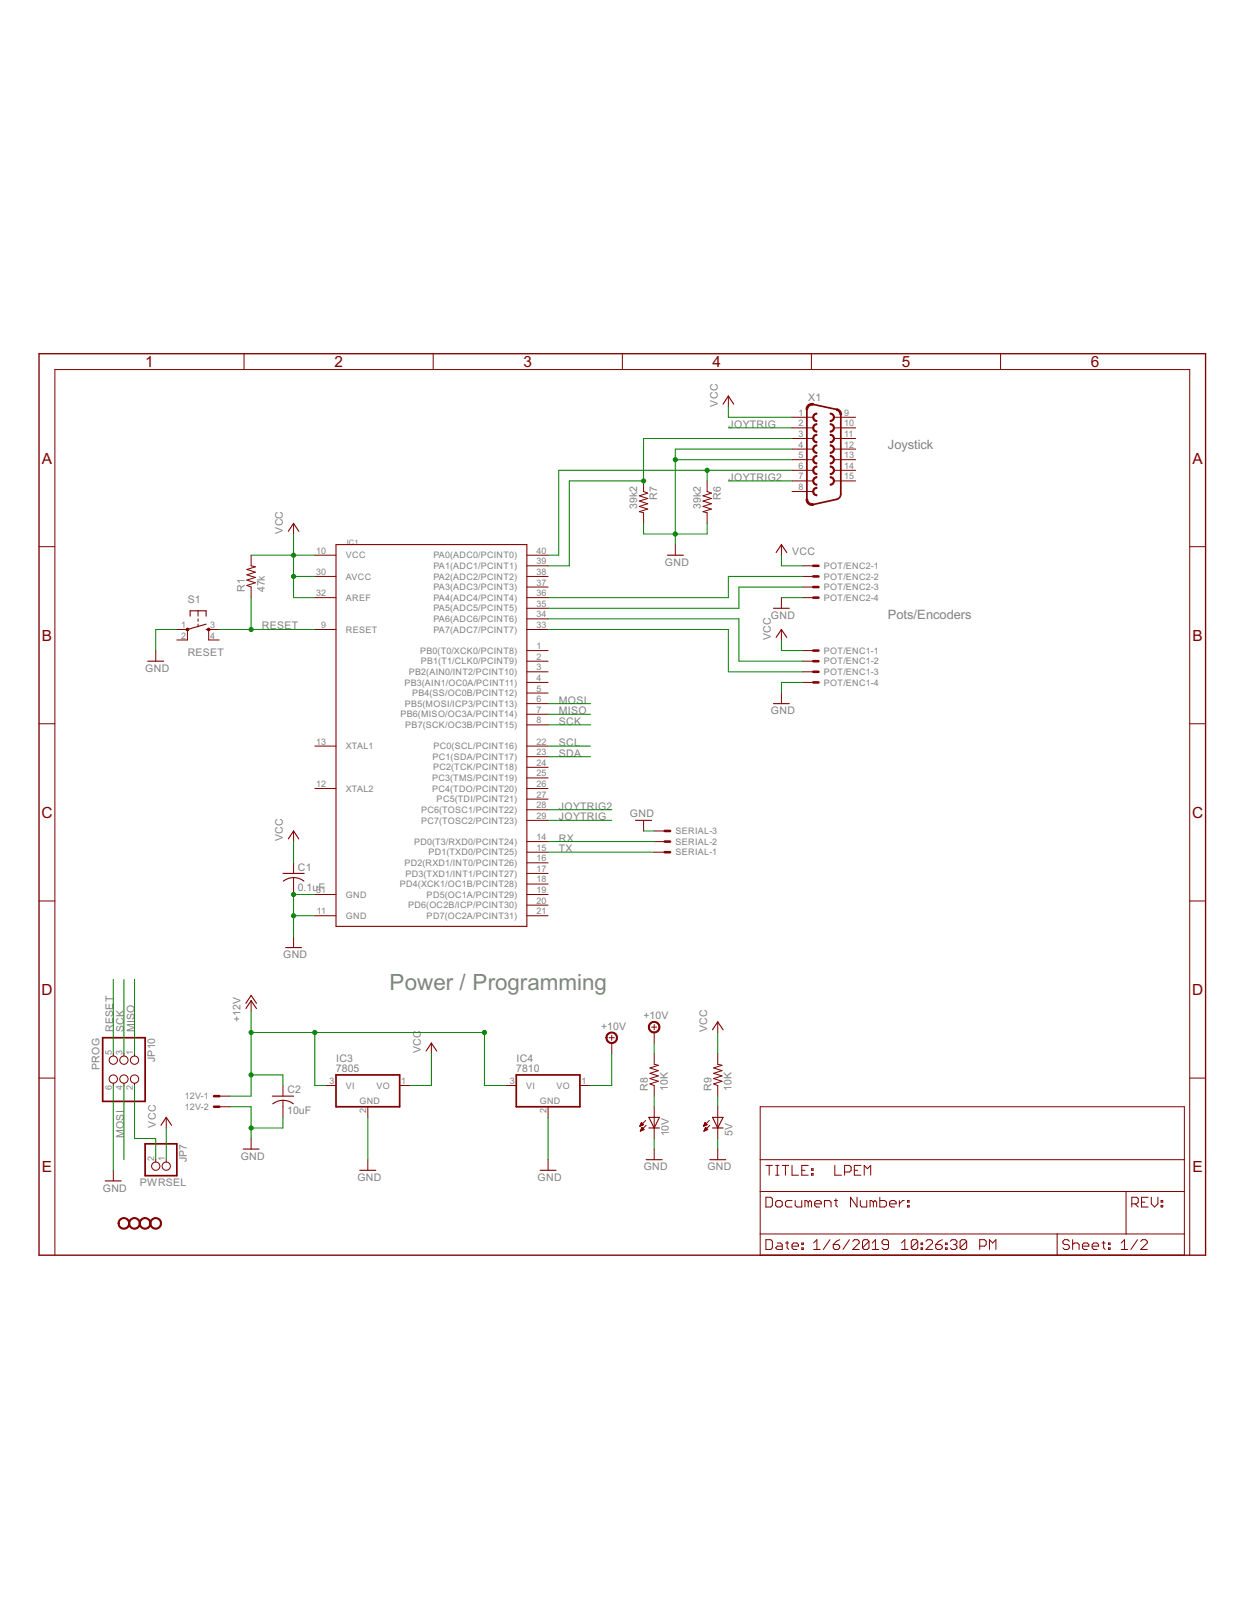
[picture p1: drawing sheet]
<svg xmlns="http://www.w3.org/2000/svg" width="216mm" height="279mm" viewBox="0 0 216 279" stroke-linecap="round" stroke-linejoin="round" font-family="sans-serif">
<g fill="none" stroke="#800000" stroke-width=".19">
<path d="M125.5 70.1l.9-1.4 .9 1.4M50 92.2l.9-1.4 1 1.4M58.3 94.5h33.1v66.3h-33.1zM115.8 96.4h2.8M134.7 95.9l.9-1.4 .9 1.4M25.6 114.7h2.8M33 106.9v-.9h2.8v.9M35.8 109.2h.4M35.8 108.3l-3.3 .9M134.2 105.6h2.8M134.7 110.6l.9-1.4 .9 1.4M134.2 122.1h2.8"/>
<path d="M49.1 151.6h3.7M49.2 152.9a2.91 2.91 0 0 1 3.5 0M50 145.6l.9-1.4 1 1.4M110.3 142.4h2.8M42.7 175l.9-1.3 .9 1.3M42.7 174.1l.9-1.4 .9 1.4M49.6 164.4h2.7M123.7 178.7l.9-1.4 .9 1.4M27.9 195.3l1-1.4 .9 1.4M42.2 199.4h2.8M47.3 190.2h3.6M47.3 191.6a2.91 2.91 0 0 1 3.6 0"/>
<path d="M74 182.4l.9-1.4 .9 1.4M112.6 193.9h1.8l-.9 1.8zM112.6 195.7h1.8M123.7 195.7h1.8M123.7 193.9h1.8l-.9 1.8zM18.3 204.9h2.7M62.4 203.1h2.8M93.7 203.1h2.8M112.1 201.3h2.8M123.2 201.3h2.8"/>
</g>
<g fill="none" stroke="#800000" stroke-width=".17">
<path d="M42.4 61.4v2.7M75.2 61.4v2.7M108 61.4v2.7M126.4 68.7v1.9M137.5 72.4h3.6M137.5 74.3h3.6M137.5 76.1h3.6M137.5 77.9h3.6M137.5 79.8h3.6M140.8 61.4v2.7M144.8 72.4h3.7M144.8 74.3h3.7"/>
<path d="M144.8 76.1h3.7M144.8 77.9h3.7M144.8 79.8h3.7M173.7 61.4v2.7M6.8 94.9h2.7M43.6 96.4v1.8l.7 .2-1.5 .4 1.5 .5-1.5 .5 1.5 .4-1.5 .5 1.5 .4-1.5 .5 .8 .3v1.8M50.9 90.8v1.9M54.6 96.4h3.7M91.4 98.2h3.7M91.4 96.4h3.7M111.7 83.5v1.8l.7 .3-1.4 .4 1.4 .5-1.4 .5 1.4 .4-1.4 .5 1.4 .4-1.4 .5 .7 .2v1.8M117.2 94.5v1.9"/>
<path d="M122.7 83.5v1.8l.8 .3-1.5 .4 1.5 .5-1.5 .5 1.5 .4-1.5 .5 1.5 .4-1.5 .5 .7 .2v1.8M135.6 94.5v1.9M137.5 81.6h3.6M137.5 83.5h3.6M137.5 85.3h3.6M139.3 98.2h1.8M144.8 81.6h3.7M144.8 83.5h3.7M206.5 94.9h2.7M27 112.9v1.8M30.7 109.2h1.8v1.9h-1.8M34.4 106v.9"/>
<path d="M34.4 107.4v.4M34.4 108.3v.5M38.1 109.2h-1.9v1.9h1.9M54.6 109.2h3.7M54.6 103.7h3.7M54.6 100h3.7M91.4 109.2h3.7M91.4 107.4h3.7M91.4 105.6h3.7M91.4 103.7h3.7M91.4 101.9h3.7M91.4 100h3.7"/>
<path d="M91.4 118.4h3.7M91.4 116.6h3.7M91.4 114.7h3.7M91.4 112.9h3.7M135.6 103.7v1.9M135.6 109.2v1.9M139.3 103.7h1.8M139.3 101.9h1.8M139.3 100h1.8M139.3 118.4h1.8M139.3 116.6h1.8M139.3 114.7h1.8"/>
<path d="M139.3 112.9h1.8M6.8 125.6h2.7M54.6 129.5h3.7M54.6 136.8h3.7M91.4 129.5h3.7M91.4 136.8h3.7M91.4 138.7h3.7M91.4 135h3.7M91.4 133.2h3.7M91.4 131.3h3.7M91.4 125.8h3.7M91.4 124h3.7"/>
<path d="M91.4 122.1h3.7M91.4 120.3h3.7M135.6 120.3v1.8M206.5 125.6h2.7M6.8 156.4h2.7M50.9 144.2v1.8M50.9 149.7v1.9M50.9 152.3v2.9M54.6 158.9h3.7M54.6 155.2h3.7M91.4 158.9h3.7M91.4 157.1h3.7"/>
<path d="M91.4 155.2h3.7M91.4 153.4h3.7M91.4 151.6h3.7M91.4 149.7h3.7M91.4 146h3.7M91.4 142.4h3.7M91.4 140.5h3.7M91.4 147.9h3.7M111.7 142.4v1.8M113.5 146h1.9M113.5 147.9h1.9M113.5 144.2h1.9"/>
<path d="M206.5 156.4h2.7M43.6 173.7v1.8M50.9 162.6v1.8M106.2 179.6v1M113.1 178.2h.9M113.5 177.8v.9M113.5 179.2v1.8M124.6 177.3v1.9M6.8 187.1h2.7M19.7 182.9v.4M19.7 188v.4M21.5 182.9v.4"/>
<path d="M21.5 188v.4M23.3 182.9v.4M23.3 188v.4M28.9 193.9v1.8M38.1 190.2h1.8M38.1 192.1h1.8M43.6 197.6v1.8M49.1 188.4v1.8M49.1 190.9v3M56.5 188.4h1.8M63.8 192.1v1.8M69.4 188.4h1.8"/>
<path d="M74.9 181v1.9M87.8 188.4h1.8M95.1 192.1v1.8M100.6 188.4h1.9M105.7 180.1h.9M106.2 181v1.9M111.1 195.4h.1M111.1 195.3h.3M111.1 195.2h.4M111.1 196.3h.1M111.2 195.2h.5M111.2 196.2h.2"/>
<path d="M111.2 195.1h.4M111.2 196.1h.4M111.2 195h.3M111.3 196h.4M111.3 194.9h.1M111.3 194.8h.1M111.3 195.9h.3M111.4 195.8h.1M111.4 195.7h.1M111.4 195.6l.4 .4-.7 .3zM111.7 195.2l-.4-.4-.3 .7M111.7 195.2l-.7 .3"/>
<path d="M112.1 194.5l-1.1 1M112.1 195.3l-1 1M113.5 182.9v1.8l.8 .2-1.5 .4 1.5 .5-1.5 .5 1.5 .4-1.5 .5 1.5 .4-1.5 .5 .7 .3v1.8M113.5 192.1v5.5M113.5 199.4v1.9M122.1 195.4h.1M122.2 195.3h.2M122.2 195.2h.4M122.2 196.3h.1M122.2 195.2h.5M122.2 196.2h.2M122.3 195.1h.3"/>
<path d="M122.3 196.1h.3M122.3 195h.3M122.3 196h.5M122.3 194.9h.2M122.3 194.8h.1M122.4 195.9h.3M122.4 194.8l.3 .4-.6 .3zM122.4 195.8h.2M122.4 195.7h.1M122.4 195.6l.4 .4-.6 .3zM123.1 194.5l-1 1M123.2 195.3l-1 1"/>
<path d="M124.6 182.9v1.8l.7 .2-1.5 .4 1.5 .5-1.5 .5 1.5 .4-1.5 .5 1.5 .4-1.5 .5 .8 .3v1.8M124.6 192.1v5.5M124.6 199.4v1.9M131.9 192.1h73.6v25.7h-73.6zM206.5 187.1h2.7M9.5 217.8v-153.7h197v153.7M19.7 203.1v1.8M27 201.3v.4M28.9 201.3v.4M63.8 201.3v1.8M95.1 201.3v1.8M131.9 206.8h73.6"/>
<path d="M131.9 214.1h73.6M131.9 201.3h73.6M132.9 207.8h.9l.2 .2v1.2l-.2 .3h-.9zM132.9 215.1h.9l.2 .3v1.2l-.2 .2h-.9zM132.9 202.2h1.1M133.5 202.2v1.7M134.6 208.6l.3-.3h.6l.3 .3v.6l-.3 .3h-.6l-.3-.3zM134.6 202.2h.6M134.6 203.9h.6M134.9 215.7h.6l.3 .3v.8h-.9l-.3-.2 .3-.3h.9M134.9 202.2v1.7M135.8 202.2h1.1"/>
<path d="M136.3 215.7h.6M136.3 202.2v1.7M136.6 215.4v1.2l.3 .2M137.5 216.3h1.1v-.3l-.3-.3h-.6l-.2 .3v.6l.2 .2h.6M137.5 202.2v1.7h1.1M137.5 208.3h-.9l-.3 .3v.6l.3 .3h.9M138 208.3v.9l.3 .3h.8v-1.2M139.1 216.6h.3v.2h-.3zM139.1 215.7h.3v.3h-.3zM139.1 203.1h.6M140.3 208.6l.2-.3 .3 .3v.9M140.3 202.2h-1.2v1.7h1.2"/>
<path d="M140.3 208.6l-.3-.3h-.3v1.2M140.3 208.6v.9M140.8 202.8h.3v.3h-.3zM140.8 203.7h.3v.2h-.3zM141.2 216.8h1.1M141.2 215.7l.6-.6v1.7M141.4 208.9h1.1v-.3l-.3-.3h-.5l-.3 .3v.6l.3 .3h.5M143.1 209.5v-1.2h.9l.2 .3v.9M144 215.1l-1.1 1.7M144.6 216h.9l.2 .3v.3l-.2 .2h-.6l-.3-.2zM144.8 208.3h.6M144.9 202.2v1.7h1.1"/>
<path d="M145.1 208v1.2l.3 .3M145.7 215.1l-.5 .3-.6 .6M146.6 203.4h.8l.3-.3v-.6l-.3-.3h-.8v1.7M147.4 215.1l-1.1 1.7M148 215.4l.3-.3h.5l.3 .3v.3l-1.1 1.1h1.1M148.3 203.1h.5M148.7 207.8v1.7l-1.1-1.7v1.7M149.3 208.3v.9l.3 .3h.8v-1.2M149.4 202.2h-1.1v1.7h1.1M150 203.9v-1.7l.5 .6 .6-.6v1.7M150.8 215.4v1.2l-.3 .2h-.5l-.3-.2M150.8 215.4l-.3-.3h-.5l-.3 .3v1.2"/>
<path d="M150.8 215.4l-1.1 1.2M151.4 216.8h1.1M151.4 215.7l.5-.6v1.7M151.6 208.6l-.3-.3h-.3v1.2M151.6 208.6v.9M151.6 208.6l.2-.3 .3 .3v.9M152.7 207.8v1.7h.8l.3-.3v-.6l-.3-.3h-.8M154.2 216h-.8l-.3-.3v-.3l.3-.3h.5l.3 .3v1.2l-.3 .2h-.5l-.3-.2M154.4 208.9h1.1v-.3l-.3-.3h-.5l-.3 .3v.6l.3 .3h.5M156.1 208.3v1.2M156.5 216.8h1.1M156.5 215.7l.5-.6v1.7"/>
<path d="M156.9 208.3h-.2l-.6 .6M157.5 209.2h.3v.3h-.3zM157.5 208.3h.3v.3h-.3zM159.3 215.4v1.2l-.3 .2h-.6l-.2-.2M159.3 215.4l-.3-.3h-.6l-.2 .3v1.2M159.3 215.4l-1.1 1.2M159.9 216.6h.2v.2h-.2zM159.9 215.7h.2v.3h-.2zM160.7 215.4l.3-.3h.5l.3 .3v.3l-1.1 1.1h1.1M162.4 216h.8l.3 .3v.3l-.3 .2h-.5l-.3-.2zM163.5 215.1l-.5 .3-.6 .6M164.1 216.6h.3v.2h-.3z"/>
<path d="M164.1 215.7h.3v.3h-.3zM164.9 215.4l.3-.3h.6l.3 .3v.3l-.3 .3M165.5 216h.3M165.8 216l.3 .3v.3l-.3 .2h-.6l-.3-.2M167.8 215.4v1.2l-.3 .2h-.6l-.3-.2M167.8 215.4l-.3-.3h-.6l-.3 .3v1.2M167.8 215.4l-1.2 1.2M170 216.3h.9l.3-.3v-.6l-.3-.3h-.9v1.7M171.7 216.8v-1.7l.6 .6 .5-.6v1.7M183.5 214.1v3.7M185.6 215.4l-.3-.3h-.6l-.2 .3v.3l.2 .3h.6l.3 .3v.3l-.3 .2h-.6l-.2-.2M186.2 216l.2-.3h.6l.3 .3v.8"/>
<path d="M186.2 215.1v1.7M187.9 216.3h1.1v-.3l-.3-.3h-.6l-.2 .3v.6l.2 .2h.6M189.5 216.3h1.2v-.3l-.3-.3h-.6l-.3 .3v.6l.3 .2h.6M191.2 215.7h.6M191.5 215.4v1.2l.3 .2M192.4 216.6h.3v.2h-.3zM192.4 215.7h.3v.3h-.3zM194.6 216.8h1.1M194.6 215.7l.6-.6v1.7M195.4 206.8v7.3M196.4 208.9h.9l.2-.3v-.6l-.2-.2h-.9v1.7M197 208.9l.5 .6"/>
<path d="M197.4 215.1l-1.1 1.7M198 215.4l.3-.3h.5l.3 .3v.3l-1.1 1.1h1.1M198.1 208.6h.6M199.3 207.8h-1.2v1.7h1.2M199.8 207.8v1.1l.6 .6 .6-.6v-1.1M201.5 209.2h.3v.3h-.3zM201.5 208.3h.3v.3h-.3z"/>
<circle cx="19.7" cy="187.3" r=".72"/>
<circle cx="19.7" cy="184" r=".72"/>
<circle cx="21.5" cy="184" r=".72"/>
<circle cx="21.5" cy="187.3" r=".72"/>
<circle cx="23.3" cy="184" r=".72"/>
<circle cx="23.3" cy="187.3" r=".72"/>
<circle cx="27" cy="202.4" r=".72"/>
<circle cx="28.9" cy="202.4" r=".72"/>
</g>
<g fill="#800000" stroke="#800000" stroke-width=".17">
<path d="M20.7 211.7a1.01 1.01 0 0 1 1.6 0 1.01 1.01 0 0 1-.5 1.5 1.01 1.01 0 0 1-1.3-.9h.2a.83 .83 0 0 1 1.2-.7 .83 .83 0 0 1 .1 1.4 .83 .83 0 0 1-1.3-.4v-.3h-.2z" fill-rule="evenodd"/>
<path d="M22.5 211.7a1.01 1.01 0 0 1 1.6 0 1.01 1.01 0 0 1-.4 1.5 1.01 1.01 0 0 1-1.4-.9h.2a.83 .83 0 0 1 1.2-.8 .83 .83 0 0 1 .2 1.4 .83 .83 0 0 1-1.4-.3v-.3h-.2z" fill-rule="evenodd"/>
<path d="M24.3 211.7a1.01 1.01 0 0 1 1.7 0 1.01 1.01 0 0 1-.5 1.5 1.01 1.01 0 0 1-1.3-.9h.1a.83 .83 0 0 1 1.2-.8 .83 .83 0 0 1 .2 1.4 .83 .83 0 0 1-1.3-.3l-.1-.3h-.1z" fill-rule="evenodd"/>
<path d="M26.2 211.7a1.01 1.01 0 0 1 1.6 0 1.01 1.01 0 0 1-.4 1.5 1.01 1.01 0 0 1-1.4-.9h.2a.83 .83 0 0 1 1.1-.8 .83 .83 0 0 1 .3 1.4 .83 .83 0 0 1-1.4-.3v-.3h-.2z" fill-rule="evenodd"/>
<path d="M141.2 71.9l.5-.2h.1v.2a.55 .55 0 0 0-.6 .5 .55 .55 0 0 0 .6 .6v.2a.74 .74 0 0 1-.7-.5 .74 .74 0 0 1 .1-.8z" fill-rule="evenodd"/>
<path d="M144.1 71.7a.73 .73 0 0 1 .7 .7 .73 .73 0 0 1-.7 .8v-.2a.55 .55 0 0 0 .5-.6 .55 .55 0 0 0-.5-.5z" fill-rule="evenodd"/>
<path d="M141.2 73.7l.5-.2h.1v.2a.55 .55 0 0 0-.6 .6 .55 .55 0 0 0 .6 .5v.2a.75 .75 0 0 1-.7-.5 .75 .75 0 0 1 .1-.8z" fill-rule="evenodd"/>
<path d="M144.1 73.5a.73 .73 0 0 1 .7 .8 .73 .73 0 0 1-.7 .7v-.2a.55 .55 0 0 0 .5-.5 .55 .55 0 0 0-.5-.6z" fill-rule="evenodd"/>
<path d="M141.2 75.6l.5-.2h.1v.1a.55 .55 0 0 0-.6 .6 .55 .55 0 0 0 .6 .5v.2a.75 .75 0 0 1-.7-.4 .75 .75 0 0 1 .1-.8z" fill-rule="evenodd"/>
<path d="M144.1 75.4a.73 .73 0 0 1 .7 .7 .73 .73 0 0 1-.7 .7v-.2a.55 .55 0 0 0 .5-.5 .55 .55 0 0 0-.5-.6z" fill-rule="evenodd"/>
<path d="M141.2 77.4l.5-.2h.1v.2a.55 .55 0 0 0-.6 .5 .55 .55 0 0 0 .6 .6v.2a.75 .75 0 0 1-.7-.5 .75 .75 0 0 1 .1-.8z" fill-rule="evenodd"/>
<path d="M144.1 77.2a.74 .74 0 0 1 .7 .7 .74 .74 0 0 1-.7 .8v-.2a.55 .55 0 0 0 .5-.6 .55 .55 0 0 0-.5-.5z" fill-rule="evenodd"/>
<path d="M141.2 79.2l.5-.2h.1v.2a.55 .55 0 0 0-.6 .6 .55 .55 0 0 0 .6 .5v.2a.75 .75 0 0 1-.7-.4 .75 .75 0 0 1 .1-.9z" fill-rule="evenodd"/>
<path d="M144.1 79a.74 .74 0 0 1 .7 .8 .74 .74 0 0 1-.7 .7v-.2a.55 .55 0 0 0 .5-.5 .55 .55 0 0 0-.5-.6z" fill-rule="evenodd"/>
<path d="M141.2 81.1l.5-.2h.1v.2a.55 .55 0 0 0-.6 .5 .55 .55 0 0 0 .6 .6v.2a.75 .75 0 0 1-.7-.5 .75 .75 0 0 1 .1-.8z" fill-rule="evenodd"/>
<path d="M144.1 80.9a.74 .74 0 0 1 .7 .7 .74 .74 0 0 1-.7 .8v-.2a.55 .55 0 0 0 .5-.6 .55 .55 0 0 0-.5-.5z" fill-rule="evenodd"/>
<path d="M141.2 82.9l.5-.2h.1v.2a.55 .55 0 0 0-.6 .6 .55 .55 0 0 0 .6 .5v.2a.75 .75 0 0 1-.7-.5 .75 .75 0 0 1 .1-.8z" fill-rule="evenodd"/>
<path d="M144.1 82.7a.74 .74 0 0 1 .7 .8 .74 .74 0 0 1-.7 .7v-.2a.55 .55 0 0 0 .5-.5 .55 .55 0 0 0-.5-.6z" fill-rule="evenodd"/>
<path d="M141.2 84.8l.5-.2h.1v.2a.55 .55 0 0 0-.6 .5 .55 .55 0 0 0 .6 .6v.1a.75 .75 0 0 1-.7-.4 .75 .75 0 0 1 .1-.8z" fill-rule="evenodd"/>
<path d="M140.3 70.2l.8-.2h.1l-.1 .3a.78 .78 0 0 0-.9 .8h-.3v-.1z" fill-rule="evenodd"/>
<path d="M145.2 70.9l.2 .1a1.07 1.07 0 0 1 .7 1h-.3l-.3-.6-.3-.2z" fill-rule="evenodd"/>
<path d="M139.9 86.6h.3a.75 .75 0 0 0 .9 .8l.1 .3a1.05 1.05 0 0 1-1.3-1.1z" fill-rule="evenodd"/>
<path d="M105.3 179.5a1.01 1.01 0 0 1 1.7 0 1.01 1.01 0 0 1-.5 1.5 1.01 1.01 0 0 1-1.3-.9h.1a.82 .82 0 0 1 1.3-.7 .82 .82 0 0 1 .1 1.4 .82 .82 0 0 1-1.3-.5l-.1-.2h-.1z" fill-rule="evenodd"/>
<path d="M112.7 177.7a1.01 1.01 0 0 1 1.6-.1 1.01 1.01 0 0 1-.4 1.6 1.01 1.01 0 0 1-1.4-1h.2a.83 .83 0 0 1 1.2-.7 .83 .83 0 0 1 .2 1.3 .83 .83 0 0 1-1.4-.3v-.3h-.2z" fill-rule="evenodd"/>
<circle cx="32.5" cy="109.2" r=".24"/>
<circle cx="36.2" cy="109.2" r=".24"/>
</g>
<path d="M140 71.1v15.5M141.2 70.2l4 .9M145.9 72v13.8a.9 .9 0 0 1-.7 .9l-4 .8M17.8 180.1h7.4v11h-7.4zM25.2 198.5h5.5v5.5h-5.5zM58.3 186.5h11.1v5.6h-11.1zM89.6 186.5h11v5.6h-11z" fill="none" stroke="#800000" stroke-width=".3"/>
<g fill="none" stroke="#800000" stroke-width=".44">
<path d="M141.1 98.2h.9M141.1 100h.9M141.1 101.9h.9M141.1 103.7h.9M141.1 112.9h.9M141.1 114.7h.9M141.1 116.6h.9M141.1 118.4h.9M115.4 147.9h.9M115.4 146h.9M115.4 144.2h.9M37.1 190.2h1"/>
<path d="M37.1 192.1h1"/>
</g>
<path d="M6.8 61.4h202.4v156.4h-202.4z" fill="none" stroke="#800000" stroke-width=".23"/>
<g fill="none" stroke="#008000" stroke-width=".17">
<path d="M117.2 79.8h20.3M126.4 70.6v1.8h11.1M126.4 74.3h11.1M137.5 76.1h-25.8v7.4h-12.9v14.7h-3.7M137.5 77.9h-20.3v16.6M43.6 96.4h11M50.9 92.7v11h3.7M111.7 90.8v1.9h11v-1.9M122.7 81.6v1.9M126.4 83.5h11.1M135.6 96.4v1.8h3.7M137.5 81.6h-40.5v14.8h-1.9"/>
<path d="M30.7 109.2h-3.7v3.7M38.1 109.2h16.5M43.6 103.7v5.5M50.9 100h3.7M95.1 109.2h31.3v7.4h12.9M95.1 107.4h33.1v7.3h11.1M135.6 103.7h3.7M135.6 111.1v1.8h3.7M139.3 100h-12.9v3.7h-31.3M139.3 118.4h-3.7v1.9M139.3 101.9h-11.1v3.7h-33.1M95.1 131.3h7.4"/>
<path d="M95.1 129.5h7.4M95.1 122.1h7.4M95.1 125.8h7.4M95.1 124h7.4M50.9 146v3.7M50.9 158.9h3.7M54.6 155.2h-3.7v7.4M95.1 142.4h11.1M95.1 146h18.4M95.1 147.9h18.4M95.1 140.5h11.1M111.7 144.2h1.8"/>
<path d="M19.7 170v12.9M21.5 170v12.9M23.3 170v12.9M43.6 179.2h40.5v9.2h3.7M43.6 175.5v14.7h-3.7M54.6 179.2v9.2h1.9M124.6 179.2v3.7M19.7 188.4v14.7M21.5 188.4v12.9M23.3 188.4v9.2h3.7v3.7M28.9 195.7v5.6M39.9 192.1h3.7v5.5"/>
<path d="M43.6 186.5h5.5v1.9M49.1 193.9v1.8h-5.5M63.8 193.9v7.4M74.9 182.9v5.5h-3.7M95.1 193.9v7.4M106.2 182.9v5.5h-3.7M113.5 181v1.9M113.5 190.2v1.9M113.5 197.6v1.8M124.6 190.2v1.9M124.6 197.6v1.8"/>
</g>
<g fill="#008000" stroke="#008000" stroke-width=".17">
<circle cx="50.9" cy="96.4" r=".36"/>
<circle cx="50.9" cy="100" r=".36"/>
<circle cx="43.6" cy="109.2" r=".36"/>
<circle cx="50.9" cy="158.9" r=".36"/>
<circle cx="50.9" cy="155.2" r=".36"/>
<circle cx="117.2" cy="79.8" r=".36"/>
<circle cx="117.2" cy="92.7" r=".36"/>
<circle cx="43.6" cy="195.7" r=".36"/>
<circle cx="111.7" cy="83.5" r=".36"/>
<circle cx="122.7" cy="81.6" r=".36"/>
<circle cx="84.1" cy="179.2" r=".36"/>
<circle cx="54.6" cy="179.2" r=".36"/>
<circle cx="43.6" cy="179.2" r=".36"/>
<circle cx="43.6" cy="186.5" r=".36"/>
</g>
<text font-size="4.3" fill="#808080" x="67.6" y="171.8">Power / Programming</text>
<g font-size="3" fill="#800000">
<text x="25.2" y="63.7">1</text>
<text x="58" y="63.7">2</text>
<text x="90.9" y="63.7">3</text>
<text x="123.7" y="63.7">4</text>
<text x="156.5" y="63.7">5</text>
<text x="189.3" y="63.7">6</text>
<text x="7.3" y="80.4">A</text>
<text x="207" y="80.4">A</text>
<text x="7.3" y="111.2">B</text>
<text x="207" y="111.2">B</text>
<text x="7.2" y="141.9">C</text>
<text x="206.9" y="141.9">C</text>
<text x="7.2" y="172.7">D</text>
<text x="206.9" y="172.7">D</text>
<text x="7.3" y="203.4">E</text>
<text x="207" y="203.4">E</text>
</g>
<g font-size="2.5" fill="#808080">
<text x="154.1" y="77.9">Joystick</text>
<text x="154.1" y="107.4">Pots/Encoders</text>
</g>
<g font-size="2" fill="#808080">
<text x="124.6" y="70.5" transform="rotate(-90 124.6 70.5)">VCC</text>
<text x="140.2" y="69.7">X1</text>
<text x="126.4" y="74.3">JOYTRIG</text>
<text x="126.4" y="83.5">JOYTRIG2</text>
<text x="110.6" y="88.4" transform="rotate(-90 110.6 88.4)">39k2</text>
<text x="114.1" y="86.7" transform="rotate(-90 114.1 86.7)">R7</text>
<text x="121.6" y="88.4" transform="rotate(-90 121.6 88.4)">39k2</text>
<text x="125.1" y="86.7" transform="rotate(-90 125.1 86.7)">R6</text>
<text x="49.1" y="92.6" transform="rotate(-90 49.1 92.6)">VCC</text>
<text x="115.4" y="98.2">GND</text>
<text x="137.5" y="96.3">VCC</text>
<text x="32.6" y="104.6">S1</text>
<text x="42.5" y="102.8" transform="rotate(-90 42.5 102.8)">R1</text>
<text x="46" y="102.8" transform="rotate(-90 46 102.8)">47k</text>
<text x="133.8" y="107.4">GND</text>
<text x="32.6" y="113.8">RESET</text>
<text x="45.5" y="109.2">RESET</text>
<text x="133.8" y="111" transform="rotate(-90 133.8 111)">VCC</text>
<text x="25.2" y="116.6">GND</text>
<text x="97" y="122.1">MOSI</text>
<text x="97" y="125.8">SCK</text>
<text x="97" y="124">MISO</text>
<text x="133.8" y="124">GND</text>
<text x="97" y="131.3">SDA</text>
<text x="97" y="129.5">SCL</text>
<text x="97" y="142.4">JOYTRIG</text>
<text x="97" y="140.5">JOYTRIG2</text>
<text x="109.3" y="141.8">GND</text>
<text x="49.1" y="146" transform="rotate(-90 49.1 146)">VCC</text>
<text x="97" y="146">RX</text>
<text x="97" y="147.9">TX</text>
<text x="51.7" y="154.6">0.1uF</text>
<text x="51.7" y="151.1">C1</text>
<text x="49.1" y="166.3">GND</text>
<text x="19.7" y="179.1" transform="rotate(-90 19.7 179.1)">RESET</text>
<text x="21.5" y="179.1" transform="rotate(-90 21.5 179.1)">SCK</text>
<text x="23.3" y="179.1" transform="rotate(-90 23.3 179.1)">MISO</text>
<text x="41.7" y="177.3" transform="rotate(-90 41.7 177.3)">+12V</text>
<text x="104.3" y="178.7">+10V</text>
<text x="111.7" y="176.9">+10V</text>
<text x="122.7" y="179.1" transform="rotate(-90 122.7 179.1)">VCC</text>
<text x="17.3" y="185.7" transform="rotate(-90 17.3 185.7)">PROG</text>
<text x="26.9" y="184.3" transform="rotate(-90 26.9 184.3)">JP10</text>
<text x="58.3" y="184.2">IC3</text>
<text x="73" y="182.8" transform="rotate(-90 73 182.8)">VCC</text>
<text x="89.6" y="184.2">IC4</text>
<text x="49.9" y="189.8">C2</text>
<text x="58.3" y="186.1">7805</text>
<text x="89.6" y="186.1">7810</text>
<text x="112.4" y="189.3" transform="rotate(-90 112.4 189.3)">R8</text>
<text x="115.9" y="189.3" transform="rotate(-90 115.9 189.3)">10K</text>
<text x="123.5" y="189.3" transform="rotate(-90 123.5 189.3)">R9</text>
<text x="127" y="189.3" transform="rotate(-90 127 189.3)">10K</text>
<text x="21.5" y="197.5" transform="rotate(-90 21.5 197.5)">MOSI</text>
<text x="27" y="195.7" transform="rotate(-90 27 195.7)">VCC</text>
<text x="49.8" y="193.3">10uF</text>
<text x="116.1" y="197.2" transform="rotate(-90 116.1 197.2)">10V</text>
<text x="127.1" y="197.2" transform="rotate(-90 127.1 197.2)">5V</text>
<text x="32.5" y="201.7" transform="rotate(-90 32.5 201.7)">JP7</text>
<text x="41.8" y="201.3">GND</text>
<text x="111.7" y="203.1">GND</text>
<text x="122.8" y="203.1">GND</text>
<text x="17.8" y="206.8">GND</text>
<text x="24.3" y="205.9">PWRSEL</text>
<text x="62" y="204.9">GND</text>
<text x="93.3" y="204.9">GND</text>
</g>
<g font-size="1.7" fill="#808080">
<text x="138.6" y="72.2">1</text>
<text x="138.6" y="74">2</text>
<text x="138.6" y="75.8">3</text>
<text x="138.6" y="77.7">4</text>
<text x="146.5" y="72.2">9</text>
<text x="146.5" y="74">10</text>
<text x="146.5" y="75.8">11</text>
<text x="146.5" y="77.7">12</text>
<text x="138.6" y="79.5">5</text>
<text x="138.6" y="81.4">6</text>
<text x="138.6" y="83.2">7</text>
<text x="146.5" y="79.5">13</text>
<text x="146.5" y="81.4">14</text>
<text x="146.5" y="83.2">15</text>
<text x="138.6" y="85">8</text>
<text x="54.9" y="96.1">10</text>
<text x="54.9" y="99.8">30</text>
<text x="60" y="96.9">VCC</text>
<text x="60" y="100.6">AVCC</text>
<text x="75.2" y="100.6">PA2(ADC2/PCINT2)</text>
<text x="75.2" y="98.7">PA1(ADC1/PCINT1)</text>
<text x="75.2" y="96.9">PA0(ADC0/PCINT0)</text>
<text x="93.1" y="101.6">37</text>
<text x="93.1" y="99.8">38</text>
<text x="93.1" y="97.9">39</text>
<text x="93.1" y="96.1">40</text>
<text x="143" y="98.7">POT/ENC2-1</text>
<text x="143" y="100.6">POT/ENC2-2</text>
<text x="54.9" y="103.5">32</text>
<text x="60" y="104.3">AREF</text>
<text x="75.2" y="107.9">PA6(ADC6/PCINT6)</text>
<text x="75.2" y="106.1">PA5(ADC5/PCINT5)</text>
<text x="75.2" y="104.3">PA4(ADC4/PCINT4)</text>
<text x="75.2" y="102.4">PA3(ADC3/PCINT3)</text>
<text x="93.1" y="107.1">34</text>
<text x="93.1" y="105.3">35</text>
<text x="93.1" y="103.5">36</text>
<text x="143" y="102.4">POT/ENC2-3</text>
<text x="143" y="104.3">POT/ENC2-4</text>
<text x="31.4" y="109">1</text>
<text x="31.4" y="110.8">2</text>
<text x="36.5" y="109">3</text>
<text x="36.5" y="110.8">4</text>
<text x="55.7" y="109">9</text>
<text x="60" y="109.8">RESET</text>
<text x="72.9" y="113.5">PB0(T0/XCK0/PCINT8)</text>
<text x="75.2" y="109.8">PA7(ADC7/PCINT7)</text>
<text x="93.1" y="109">33</text>
<text x="93.1" y="112.7">1</text>
<text x="143" y="113.5">POT/ENC1-1</text>
<text x="70.2" y="119">PB3(AIN1/OC0A/PCINT11)</text>
<text x="70.9" y="117.1">PB2(AIN0/INT2/PCINT10)</text>
<text x="73" y="115.3">PB1(T1/CLK0/PCINT9)</text>
<text x="93.1" y="118.2">4</text>
<text x="93.1" y="116.3">3</text>
<text x="93.1" y="114.5">2</text>
<text x="143" y="115.3">POT/ENC1-2</text>
<text x="143" y="117.1">POT/ENC1-3</text>
<text x="143" y="119">POT/ENC1-4</text>
<text x="69.5" y="124.5">PB6(MISO/OC3A/PCINT14)</text>
<text x="70.3" y="122.7">PB5(MOSI/ICP3/PCINT13)</text>
<text x="71.5" y="120.8">PB4(SS/OC0B/PCINT12)</text>
<text x="93.1" y="125.5">8</text>
<text x="93.1" y="123.7">7</text>
<text x="93.1" y="121.9">6</text>
<text x="93.1" y="120">5</text>
<text x="54.9" y="129.2">13</text>
<text x="60" y="130">XTAL1</text>
<text x="70.3" y="126.3">PB7(SCK/OC3B/PCINT15)</text>
<text x="75.1" y="131.9">PC1(SDA/PCINT17)</text>
<text x="75.3" y="130">PC0(SCL/PCINT16)</text>
<text x="93.1" y="131.1">23</text>
<text x="93.1" y="129.2">22</text>
<text x="54.9" y="136.6">12</text>
<text x="60" y="137.4">XTAL2</text>
<text x="75" y="137.4">PC4(TDO/PCINT20)</text>
<text x="75" y="135.5">PC3(TMS/PCINT19)</text>
<text x="75.2" y="133.7">PC2(TCK/PCINT18)</text>
<text x="93.1" y="136.6">26</text>
<text x="93.1" y="134.7">25</text>
<text x="93.1" y="132.9">24</text>
<text x="73.1" y="142.9">PC7(TOSC2/PCINT23)</text>
<text x="73.1" y="141.1">PC6(TOSC1/PCINT22)</text>
<text x="75.8" y="139.2">PC5(TDI/PCINT21)</text>
<text x="93.1" y="142.1">29</text>
<text x="93.1" y="140.3">28</text>
<text x="93.1" y="138.4">27</text>
<text x="71.9" y="146.6">PD0(T3/RXD0/PCINT24)</text>
<text x="74.3" y="148.4">PD1(TXD0/PCINT25)</text>
<text x="93.1" y="149.5">16</text>
<text x="93.1" y="145.8">14</text>
<text x="93.1" y="147.6">15</text>
<text x="117.2" y="148.4">SERIAL-1</text>
<text x="117.2" y="146.6">SERIAL-2</text>
<text x="117.2" y="144.8">SERIAL-3</text>
<text x="54.9" y="155">31</text>
<text x="60" y="155.8">GND</text>
<text x="69.4" y="154">PD4(XCK1/OC1B/PCINT28)</text>
<text x="70.2" y="150.3">PD2(RXD1/INT0/PCINT26)</text>
<text x="70.4" y="152.1">PD3(TXD1/INT1/PCINT27)</text>
<text x="74" y="155.8">PD5(OC1A/PCINT29)</text>
<text x="93.1" y="155">19</text>
<text x="93.1" y="153.1">18</text>
<text x="93.1" y="151.3">17</text>
<text x="55" y="158.7">11</text>
<text x="60" y="159.5">GND</text>
<text x="70.9" y="157.6">PD6(OC2B/ICP/PCINT30)</text>
<text x="74" y="159.5">PD7(OC2A/PCINT31)</text>
<text x="93.1" y="158.7">21</text>
<text x="93.1" y="156.8">20</text>
<text x="19.4" y="183" transform="rotate(-90 19.4 183)">5</text>
<text x="21.2" y="183" transform="rotate(-90 21.2 183)">3</text>
<text x="23.1" y="183" transform="rotate(-90 23.1 183)">1</text>
<text x="19.4" y="189.1" transform="rotate(-90 19.4 189.1)">6</text>
<text x="21.2" y="189.1" transform="rotate(-90 21.2 189.1)">4</text>
<text x="23.1" y="189.1" transform="rotate(-90 23.1 189.1)">2</text>
<text x="32.1" y="190.8">12V-1</text>
<text x="57.2" y="188.1">3</text>
<text x="60" y="188.9">VI</text>
<text x="62.4" y="191.5">GND</text>
<text x="65.3" y="188.9">VO</text>
<text x="69.6" y="188.1">1</text>
<text x="88.5" y="188.1">3</text>
<text x="91.3" y="188.9">VI</text>
<text x="93.7" y="191.5">GND</text>
<text x="96.6" y="188.9">VO</text>
<text x="100.9" y="188.1">1</text>
<text x="32.1" y="192.6">12V-2</text>
<text x="63.6" y="193.2" transform="rotate(-90 63.6 193.2)">2</text>
<text x="94.9" y="193.2" transform="rotate(-90 94.9 193.2)">2</text>
<text x="26.8" y="201.4" transform="rotate(-90 26.8 201.4)">2</text>
<text x="28.6" y="201.4" transform="rotate(-90 28.6 201.4)">1</text>
</g>
<text font-size="1.4" fill="#808080" x="60.2" y="94.5">IC1</text>
</svg>
